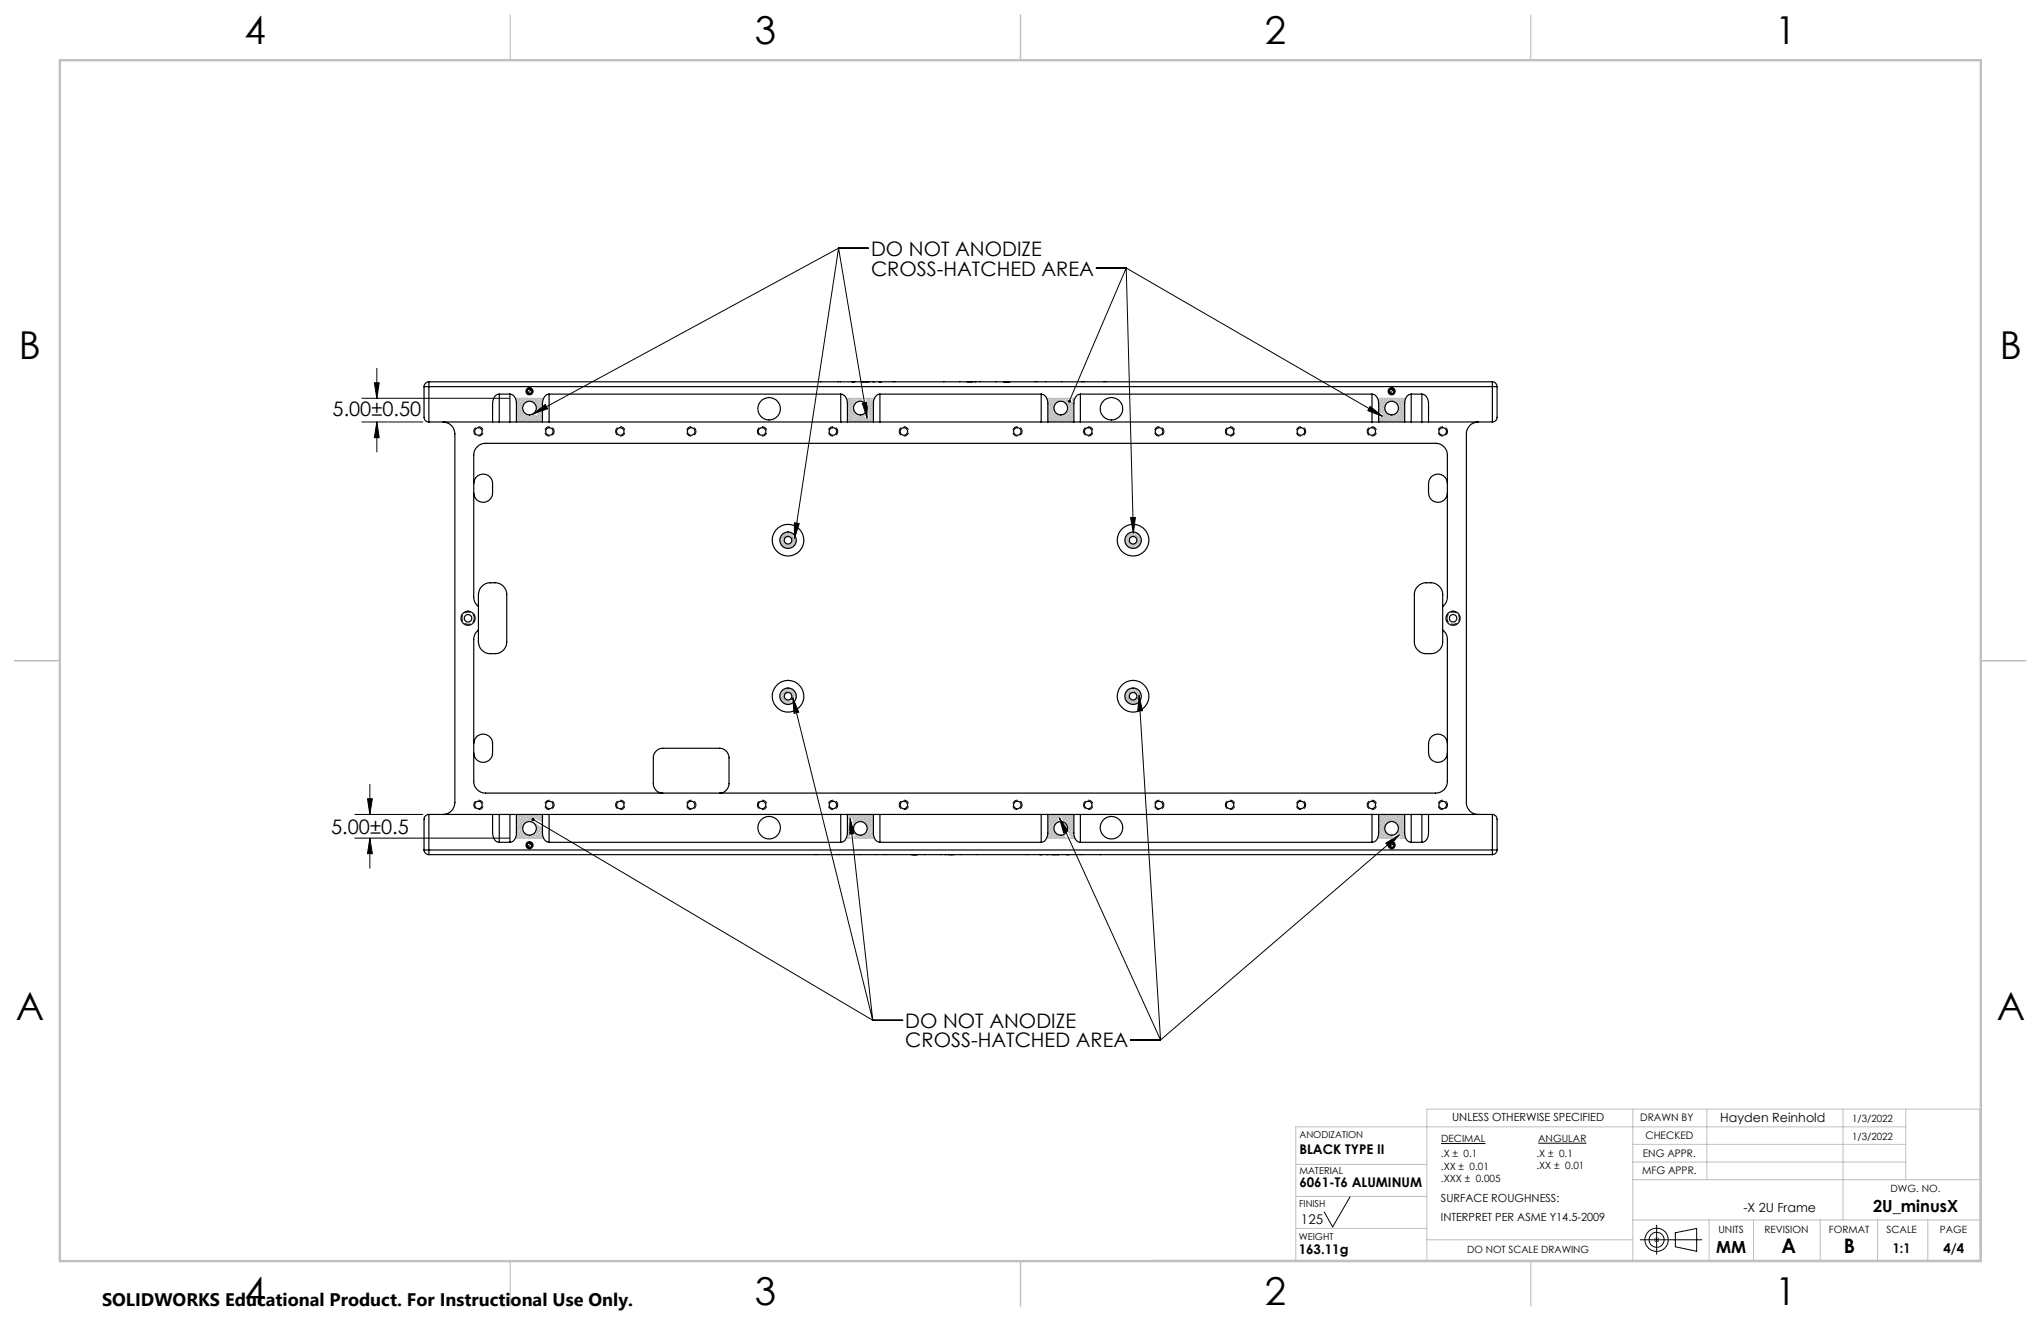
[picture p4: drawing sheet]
<svg xmlns="http://www.w3.org/2000/svg" width="432mm" height="279mm" viewBox="0 0 432 279" stroke-linecap="round" stroke-linejoin="round" font-family="sans-serif">
<g fill="none" stroke="#000" stroke-width=".21">
<path d="M177.4 52.5h6.3M177.4 52.5l-64.7 35.1M177.4 52.5l-9.3 61.4M177.4 52.5l6 35.9M231.9 56.7h6.4M238.3 56.7l-12.1 28.1M238.3 56.7l1.5 56M238.3 56.7l54.2 31.4M79.7 77.9v6.3M76.6 84.2h31.2M76.6 89.3h12.9M79.2 81h1l-.5 3.2z"/>
<path d="M79.7 89.3l.5 3.3h-1zM79.7 89.3v6.3M112 82.3l-.3 .1-.2 .4M112.5 82.8l-.2 .4-.3 .1M112.7 87.6l2.7-2.1 .5 1zM182.4 85.3l1-.2v3.3zM289.9 86l2.6 2.1-3.1-1.2zM294.4 82.3h-.3l-.2 .5M294.9 82.8l-.1 .3-.4 .2M168.1 110.6l1 .1-1 3.2zM239.2 109.5h1l-.4 3.2zM167.7 147.5l1.3 3.1-1 .3z"/>
<path d="M167.7 147.5l16.9 68.3M241 147l.7 3.3-1 .1zM241 147l4.5 73M75.1 172.3h14.4M75.1 177.3h32.7M77.8 168.9h1l-.6 3.4zM78.2 177.3l.6 3.3h-1zM78.2 165.9v6.4M78.2 177.3v6.3M112 178.3l-.3 .1-.2 .4M112.5 178.8l-.2 .4h-.3M112.8 173.3l71.8 42.5"/>
<path d="M179.8 173.1l.9 3.2-1 .1zM179.8 173.1l4.8 42.7M224.1 173l1.9 2.8-1 .4zM224.1 173l21.4 47M293.2 178.3l2.9-1.7-2.2 2.5zM294.4 178.3h-.3l-.2 .5M294.9 178.8l-.1 .3-.4 .1M296.1 176.6l-50.6 43.4M184.6 215.8h6.4M239.2 220h6.3M285.6 253.2l-3.7 6.3-1.8-3.2M304.9 241.9h9.4"/>
<path d="M325.4 241.8h10.2M350.5 259.2v6.1M347 262.2h13M350.1 261.9l.7 .7M350.8 261.9l-.7 .7M354.4 260.7l4.6-.9v4.9l-4.6-1z"/>
<circle cx="350.5" cy="262.2" r="2.45"/>
<circle cx="350.5" cy="262.2" r="1.59"/>
</g>
<g fill="none" stroke="#c0c0c0" stroke-width=".21">
<path d="M109 84.2h6M109.1 84.2l.3 .3M109.2 84.2l-.1 .1M109.2 84.8l.4 .4M109.3 88.9l.3 .4M109.3 88.4l.3 .4M109.3 88l.1 .1M109.3 87.1l.5 .6M109.3 86.6l.3 .4M109.3 86.2l.1 .1M109.3 85.3l.5 .6M109.5 87.8l.6 .5"/>
<path d="M109.5 86l.6 .5M109.6 84.2l.5 .5M109.6 84.2l-.4 .5M109.7 88.4l.6 .6M109.7 86.6l.6 .6M109.7 84.8l.6 .6M109.9 89.1l.2 .2M109.9 87.3l.6 .6M109.9 85.5l.6 .6M110.1 84.2l-.8 .9M110.2 88l.5 .5M110.2 86.2l.4 .4"/>
<path d="M110.2 84.4l.5 .5M110.4 88.7l.5 .5M110.4 86.9l.5 .5M110.4 85.1l.4 .4M110.5 84.2v.1M110.5 84.2l-1.2 1.3M110.6 86l-1.3 1.3M110.6 86.5l-1.3 1.3M110.6 87.6l.6 .5M110.6 85.8h.1M110.7 86.8l-1.4 1.4M110.8 87.1l-1.5 1.6"/>
<path d="M110.8 88.2l.6 .6M110.8 84.6l.5 .5M110.9 84.2l.3 .3M111 84.2l-1.7 1.8M111 87.3l-1.7 1.8M111.1 88.9l.3 .4M111.3 87.6l-1.7 1.7M111.3 87.8l.5 .5M111.4 84.2l.4 .5M111.4 84.2l-2.1 2.2M111.5 88.4l.6 .6M111.5 84.8l.1 .1"/>
<path d="M111.6 87.7l-1.6 1.6M111.7 89.1l.2 .2M111.9 84.2l-2.6 2.7M112 87.8l-1.5 1.5M112 88l.5 .5M112 84.4l.5 .5M112.2 88.7l.5 .5M112.2 87.7l.1 .2M112.3 84.2v.1M112.3 84.2l-.6 .7M112.5 87.7l-1.6 1.6M112.5 87.7l.5 .4"/>
<path d="M112.6 88.2l.6 .6M112.6 84.6l.6 .6M112.7 84.2l.3 .3M112.8 84.2l-.7 .7M112.8 87.8l-1.4 1.5M112.9 88.9l.3 .4M113.2 87.9l-1.4 1.4M113.2 87.9l.4 .4M113.3 88.4l.6 .6M113.3 84.8l.6 .6M113.4 85.8v.1M113.5 86.4l.1 .1"/>
<path d="M113.5 89.1l.2 .2M113.5 85.5l.6 .6M113.6 84.7l-.4-.5-.7 .7M113.7 84.2l-.9 .9M113.8 88l.5 .5M113.8 87.6l.3 .3M113.8 86.2l.1 .2M113.8 84.4l.5 .5M114 88.7l.5 .5M114 85.1l.5 .5M114.1 84.2v.1M114.1 84.2l-1 1.1"/>
<path d="M114.2 87.4l-1.9 1.9M114.2 87.6l.6 .5-1.2 1.2M114.2 85.8l.3 .2M114.4 87.2l.1 .2M114.4 88.2l.4 .3-.7 .8M114.4 84.6l.4 .4M114.5 84.2l.3 .3M114.6 84.2l-1.3 1.3M114.7 85.3l.1 .1-1.1 1.1M114.7 87.1l.1 .1-2.1 2.1M114.7 88.9l.1 .1-.3 .3M114.8 85.9h-.1"/>
<path d="M114.8 87.7l-1.6 1.6M114.8 84.9l-1.3 1.4M115 84.3l-1.6 1.6M115 84.2v.1M179 84.2h6M179.1 84.4l.1-.2 .2 .3M179.3 88.4l.3 .4M179.3 87.9l.1 .2M179.3 86.6l.3 .4M179.3 86.1l.1 .2M179.3 88.9l.4 .4M179.3 87.1l.6 .6"/>
<path d="M179.3 85.3l.6 .6M179.5 87.8l.6 .5M179.5 86l.6 .5M179.6 84.2l.5 .5M179.7 84.2l-.5 .5 .4 .5M179.8 88.4l.5 .6M179.8 86.6l.5 .6M179.8 84.8l.5 .6M180 85.5l.6 .5-1.3 1.3M180 89.1l.1 .2M180 87.3l.6 .6M180.1 84.2l-.9 .9"/>
<path d="M180.2 88l.6 .5M180.2 86.2l.4 .4M180.2 84.4l.6 .5M180.4 86.9l.6 .5M180.4 85.1l.4 .4M180.5 84.2l-1.2 1.3M180.6 86.5l-1.3 1.3M180.7 87.6l.5 .5M180.7 85.8h.1M180.7 86.9l-1.4 1.4M180.8 87.1l-1.5 1.6M180.9 88.2l.5 .6"/>
<path d="M180.9 84.6l.4 .5M181 87.4l-1.7 1.7M181.1 88.9l.4 .4M181.2 84.5l-.2-.3-1.7 1.8M181.3 87.6l-1.7 1.7M181.3 87.8l.6 .5M181.4 84.2l.5 .5M181.5 84.2l-2.2 2.3M181.5 88.4l.6 .6M181.5 84.8l.1 .1M181.6 87.7l-1.5 1.6M181.8 89.1l.1 .2"/>
<path d="M181.9 84.2l-2.6 2.7M182 87.8l-1.5 1.5M182 88l.6 .5M182 84.4l.3 .3M182.2 87.7l.2 .2M182.3 84.3l-.5 .6M182.3 84.7l-.1 .2M182.7 88.2l.3 .3M182.8 87.8l-1.4 1.5M182.9 87.9l-.3-.2-1.6 1.6-.6-.6M182.9 88.2l-1 1.1M182.9 88.9l.4 .4"/>
<path d="M183 88.5l.2 .3M183.1 88.5l-.8 .8M183.3 84.2v.1M183.3 84.3l.4 .4M183.4 88.4l.5 .6M183.4 84.8l.5 .6M183.6 88.4l-.8 .8-.6-.5M183.6 89.1l.1 .2M183.6 85.5l.6 .6M183.6 86.5h.1M183.7 84.2l-.4 .5M183.7 87l.2 .2"/>
<path d="M183.8 86.2l.6 .5M183.8 84.4l.6 .5M183.8 87.6l.4 .3M183.9 88.1l.5 .4M184 88.7l.6 .5M184 86.9l.6 .5M184 85.1l.6 .5M184.1 84.2l-.7 .8M184.3 87.6l.5 .5M184.3 85.8l.5 .5M184.5 88.2l.3 .3M184.5 86.4l.3 .3"/>
<path d="M184.5 84.6l.3 .3M184.7 88.9l.1 .1M184.7 87.1l.1 .1M184.7 85.3l.1 .1M184.8 85l-1.2 1.2M184.8 85.4l-1.1 1.2M184.8 85.9l-1.1 1.1M184.8 86.4l-1 .9M184.8 86.8l-1 .9M184.8 87.2l-.9 .9M184.8 87.7l-1.6 1.6M184.8 88.2l-1.1 1.1"/>
<path d="M184.8 88.6l-.7 .7M184.8 89l-.3 .3M184.8 84.5l-.2-.3-1.2 1.2M185 84.4l-1.5 1.4M221.4 84.2h6M221.5 84.4l.6 .5M221.7 88.2l.4 .3M221.7 87.7l.2 .2M221.7 86.4l.4 .3M221.7 85.9l.2 .2M221.8 86.9l.5 .5M221.8 85.1l.5 .5"/>
<path d="M221.8 84.2l-.2 .4M222 87.6l.5 .5M222 85.8l.5 .5M222.2 88.2l.5 .6M222.2 86.4l.5 .6M222.2 84.6l.5 .6M222.4 88.9l.4 .4M222.4 87.1l.6 .6M222.4 85.3l.6 .6M222.5 84.5l-.2-.3-.6 .7M222.6 87.8l.6 .5M222.6 86l.4 .3"/>
<path d="M222.7 84.2l.5 .5M222.8 84.2l-1.1 1.2M222.8 88.4l.6 .6M222.8 86.6l.3 .3M222.8 84.8l.5 .5M223 86.3l-1.3 1.3M223 86.7l-1.3 1.4M223.1 85.8l-1.4 1.4M223.1 89.1l.1 .2M223.1 87.3l.6 .6M223.1 85.5l.1 .1M223.2 87l-1.5 1.5"/>
<path d="M223.2 84.2l-1.5 1.6M223.3 88l.6 .5M223.3 84.4l.6 .5M223.3 87.3l-1.6 1.7M223.6 85.1h.1M223.6 87.5l-1.8 1.8M223.6 84.2l-1.9 2.1M224 88.2l.5 .6M224 84.6l.2 .3M224.2 87.7l-1.5 1.6M224.2 88.9l.4 .4M224.3 84.5l-.2-.3-2.4 2.5"/>
<path d="M224.3 88.1l-.4-.4-1.6 1.6-.5-.6M224.4 87.8l.6 .5M224.5 84.2l.5 .5M224.6 84.2l-.7 .8M224.6 88.4l.6 .6M224.6 84.8l.1 .1M224.7 87.7l-1.5 1.6M224.9 89.1l.1 .2M225 84.2l-.6 .6M225.1 88l.6 .5M225.1 84.4l.6 .5M225.1 87.6l.4 .3"/>
<path d="M225.3 88.7l.6 .5M225.3 85.1l.6 .5M225.4 84.2l-.6 .7M225.6 87.6l.5 .5M225.6 87.1l.3 .3M225.8 88.2l.5 .6M225.8 84.6h.1M225.8 86.5l.5 .5M225.8 86l.3 .3M225.8 84.7l.5 .5M225.9 84.3l-.8 .8M225.9 84.7l-.5 .5"/>
<path d="M226 88.9l.4 .4M226 87.1l.6 .6M226 85.3l.6 .6M226.2 84.8l-.6 .7M226.2 87.8l.6 .5M226.2 86l.6 .5M226.4 88.4l.6 .6M226.4 86.6l.6 .6M226.6 85l-.8 .8M226.6 85l.4 .4M226.7 89.1l.1 .2M226.7 87.3l.5 .5"/>
<path d="M226.7 85.5l.5 .5M226.9 88l.3 .3M226.9 86.2l.3 .3M227 84.5l.2 .2-1.4 1.4M227.1 88.7h.1M227.1 86.9h.1M227.1 85.1h.1M227.2 85.3l-1.4 1.3M227.2 85.7l-3.6 3.6M227.2 86.1l-3.1 3.2-.5-.6M227.2 86.6l-2.7 2.7M227.2 87.1l-2.2 2.2"/>
<path d="M227.2 87.5l-1.8 1.8M227.2 87.9l-1.4 1.4M227.2 88.4l-.9 .9M227.2 88.9l-.4 .4M227.2 84.2l-.3 .5M291.4 84.2h6M291.5 84.2v.1M291.6 84.4l.5 .5M291.7 89h.1M291.7 85.4h.1M291.7 86.3l.4 .4M291.8 86.9l.5 .5"/>
<path d="M291.8 85.1l.5 .5M291.9 88.3l.2 .2M291.9 84.2v.1M291.9 84.2l-.3 .4M291.9 88.3l-.2 .2M292 85.8l.6 .5M292.2 88.5l-.5 .5M292.2 86.4l.6 .6M292.2 84.6l.6 .6M292.3 84.2l.3 .3M292.4 84.2l-.8 .8M292.5 88.9l.3 .4"/>
<path d="M292.5 87.1l.5 .6M292.5 85.3l.5 .6M292.5 88.1h.1M292.7 87.8l.6 .5M292.7 86l.3 .3M292.8 84.2l.5 .5M292.8 84.2l-1.1 1.2M292.9 88.4l.6 .6M292.9 86.6l.2 .2M292.9 84.8l.5 .5M293 86.4l-.9 .8M293.1 85.8l-1.3 1.3"/>
<path d="M293.1 86.7l-.8 .7M293.1 89.1l.2 .2M293.1 87.3l.6 .6M293.1 85.5h.1M293.2 87.1l-.6 .5M293.3 84.2l-1.6 1.7 .2 .2M293.4 87.3l-1.1 1 .5 .5M293.4 88l.5 .5M293.6 85.1h.1M293.6 87.5l-1.7 1.8M293.7 84.2v.1M293.7 84.2l-2 2.1"/>
<path d="M294 88.2l.6 .6M294 84.6l.3 .3M294.1 84.2l.3 .3M294.2 84.2l-2.5 2.5M294.3 88.9l.3 .4M294.3 87.7l-1.5 1.6M294.4 88.1l-.5-.4-1.6 1.6-.5-.6M294.5 87.8l.5 .5M294.6 84.2l.4 .5M294.6 84.2l-.7 .7-.5-.5M294.7 88.4l.6 .6M294.7 84.8v.1"/>
<path d="M294.7 87.7l-1.5 1.6M294.9 89.1l.2 .2M295.1 84.2l-.6 .6M295.2 88l.5 .5M295.2 87.6l.3 .3M295.2 84.4l.5 .5M295.4 85.1l.5 .5M295.5 84.2l-.6 .7M295.6 87.6l.6 .5M295.6 87.1l.3 .3M295.8 88.2l.6 .6M295.8 86l.4 .3"/>
<path d="M295.8 84.6l.6 .6M295.9 86.5l.5 .5M295.9 84.2l.3 .3M296 84.2l-.8 .9M296.1 88.9l.3 .4M296.1 87.1l.5 .6M296.1 85.3l.5 .6M296.3 87.8l.5 .5M296.3 86l.5 .5M296.4 84.2l.4 .5M296.4 84.2l-1 1.1M296.5 88.4l.6 .6"/>
<path d="M296.5 86.6l.6 .6M296.5 84.8l.6 .6M296.7 89.1l.2 .2M296.7 87.3l.5 .5M296.7 85.5l.5 .5M296.9 84.2l-1.3 1.3M297 88l.2 .2M297 86.2l.2 .2M297 84.4l.3 .3M297.2 85.1h.1M297.2 85.3l-1.4 1.3M297.2 85.8l-3.5 3.5"/>
<path d="M297.2 86.2l-3.1 3.1-.5-.6M297.2 86.6l-2.6 2.7M297.2 87.1l-2.2 2.2M297.2 87.6l-1.7 1.7M297.2 88l-1.3 1.3-.5-.6M297.2 88.4l-.8 .9M297.2 88.9l-.4 .4M297.2 84.8l-1.3 1.3M297.3 84.2l-1.5 1.6M165 114.1l.5 .5M165.2 114.7l.5 .6M165.4 115.4l.3 .2"/>
<path d="M165.4 113.6l.5 .5M165.4 113.1l.3 .4M165.6 114.3l.5 .4M165.8 114.9l.6 .6M165.8 113.1l.5 .5M165.9 112.7l.3 .3M165.9 114.2l-.8 .8M166 114.6l-.7 .7M166.1 115.6l.3 .4M166.2 112.6l-1.1 1.1 .2 .2M166.2 114.8l-.7 .7M166.3 112.7l.6 .5"/>
<path d="M166.4 115l-.7 .7M166.5 115.1l.6 .6M166.5 113.3l.1 .2M166.6 112.5v.1M166.7 112.5l-1.7 1.7M166.7 115.8l.2 .2M166.8 115l-.8 .9M167 112.9l.5 .6M167 112.5l.3 .3M167.1 112.5l-2.1 2.2M167.2 115.4l.4 .4M167.2 114.9l.3 .4"/>
<path d="M167.2 113.6l.5 .6M167.4 112.7l-.7 .8M167.6 113.8l-.1 .2M167.6 114.9l.5 .5M167.6 113.1l.1 .1M167.7 113.3l-.4 .4M167.7 112.8l-.7 .7M168.1 114.5l.3 .3M168.3 114.9l-.9 1M168.4 113.9l-2 2.1M168.4 114.4l-.4-.5-.5 .5 .5 .4M168.5 114.3l-1.7 1.7"/>
<path d="M238.1 114.5l.6 .5M238.1 113.6l.1 .1M238.4 115.1l.5 .6M238.4 113.3l.5 .6M238.5 113l.2 .2M238.6 114l.3 .4-.7 .7M238.8 114.7l.6 .6M238.8 112.9l.6 .6M239 112.7l.1 .1M239 114.7l-.6 .7M239 115.4l.6 .6M239 113.6l.1 .1"/>
<path d="M239.3 114.9l-.7 .7M239.3 112.6l-1.3 1.3 .5 .5M239.7 115.6l.4 .4M239.8 113l-.2-.2-1.6 1.6M240 112.7l.5 .5M240 115.5l-.4-.5-.7 .8M240.1 112.7l-2 2.1M240.1 114.9l-.9 1M240.1 115.1l.6 .6M240.1 113.3l.6 .6M240.3 114.8l.2 .2M240.4 115.8v.1"/>
<path d="M240.6 112.7l-.8 .8-.3-.4M240.6 114.7l.6 .6M240.6 112.9l.6 .6M240.8 112.9l-.7 .7M240.8 115.4l.1 .1M240.8 113.6l.6 .6M241.1 113.1l-.7 .7M241.1 114.3l.3 .4M241.1 115.3l-.3 .3M241.2 113.4l-.7 .7 .4 .5M241.3 114.9v.1M241.4 113.7l-1 1"/>
<path d="M241.4 114.5l-1.4 1.5M241.5 114.1l-2 1.9M165 147.3l.1 .1M165.1 146.5l.4 .4M165.2 147l.5 .6M165.4 147.7l.5 .6M165.5 146l.4 .5M165.6 148.4l.6 .5M165.6 146.6l.4 .4M165.7 145.9l-.4 .3M165.8 147.2l.1 .2M165.9 147.4l-.7 .7"/>
<path d="M166 145.7l.4 .3M166.1 146.8l-1 1 .2 .3M166.1 147.7l-.7 .7M166.1 147.9l.5 .6M166.1 146.2l.3 .3M166.3 147.9l-.7 .7M166.3 148.6l.4 .4M166.4 145.5l-1.4 1.5M166.5 145.7l.6 .6M166.6 148.1l-.7 .7M166.7 148.2l.6 .5M166.7 146.4l.1 .1"/>
<path d="M166.8 145.5l.1 .1M166.9 145.5l-1.9 2M167 148.8l.1 .2M167 148l.1 .1M167.2 145.9l.5 .6M167.3 147.8l-1.1 1.1M167.3 145.6l-1 1M167.4 145.6l.1 .2M167.4 148.2l-.8 .8M167.4 148.6l-.4 .4M167.4 146.6l.6 .5M167.5 147.5v.1"/>
<path d="M167.6 145.7l-.7 .8M167.6 147.2l.3 .3M167.9 145.9l-.7 .7M167.9 146.2l.4 .4M168.1 146.2l-.7 .6M168.1 146.8l.4 .4M168.2 146.4l-.7 .7M168.3 147.5l.2 .1M168.4 146.7l-.9 .9M168.5 147.1l-.4 .3M168.5 147.6l-.2 .1M238 147.6l.2 .2"/>
<path d="M238 147.1h.1M238.1 146.8l.6 .6M238.2 146.4l.3 .3M238.4 147.5l.5 .6M238.6 148.2l.5 .5M238.6 146.4l.4 .4M238.6 145.9l.3 .4M238.8 147l.1 .1-.8 .9M239 147.5l-.7 .7M239 147.7l.6 .6M239.1 145.6l-1 1M239.1 147.8l-.6 .7"/>
<path d="M239.2 145.6l.2 .2M239.3 148.4l.5 .5M239.3 146.6h.1M239.4 148l-.7 .7M239.5 145.5l.5 .5M239.6 145.5l-1.6 1.7M239.7 146.2l.4 .4M239.9 148.6l.3 .3M240.1 145.6l-2.1 2M240.1 145.7l.6 .6M240.3 148.5l-.5-.4-.8 .8M240.4 148.2l.2 .1"/>
<path d="M240.4 147.7l.1 .2M240.4 146.4l.5 .5M240.4 145.7l-.8 .8-.6-.6M240.5 147.8l-1.1 1.2M240.6 148.2l-.9 .8M240.6 148.6l-.3 .3M240.6 147v.1M240.7 145.8l-.7 .7M240.8 145.9l.3 .3M240.9 146l-.6 .7M241.1 146.6l.3 .4M241.2 146.3l-.7 .7"/>
<path d="M241.3 146.5l-.5 .6M241.4 146.9l-.1 .1M109.1 177.2h.1M109.3 176.9l.3 .4M109.3 176.4l.3 .4M109.3 176l.1 .1M109.3 175.1l.5 .5M109.3 174.7l.3 .3M109.3 174.2l.1 .1M109.3 173.3l.5 .5M109.3 172.9l.3 .3M109.3 172.4l.1 .1"/>
<path d="M109.5 175.8l.6 .5M109.5 174l.6 .6M109.6 172.3l.5 .5M109.6 172.3l-.3 .3M109.7 176.5l.6 .5M109.7 174.7l.6 .5M109.7 172.9l.6 .5M109.9 177.1l.2 .2M109.9 175.3l.6 .6M109.9 173.5l.6 .6M110.1 172.3l-.8 .8M110.2 176l.5 .6"/>
<path d="M110.2 174.2l.5 .5M110.2 172.4l.5 .6M110.4 176.7l.5 .5M110.4 174.9l.2 .1M110.4 173.1l.5 .5M110.5 172.3h.1M110.5 172.3l-1.2 1.2M110.6 174.9l-1.3 1.3M110.6 175.4l-1.4 1.3M110.6 173.7l.4 .5M110.7 175.7l-1.6 1.6M110.8 176l-1.2 1.3"/>
<path d="M110.8 176.2l.6 .6M110.8 172.6l.6 .6M110.9 172.3l.3 .2M111 172.3l-1.7 1.7M111 176.2l-1 1.1M111.1 176.9l.3 .4M111.1 173.3l.5 .5M111.3 176.5l-.8 .8M111.4 172.3l.4 .5M111.4 172.3l-2.1 2.1M111.5 172.9l.6 .5M111.6 176.6l-.7 .7"/>
<path d="M111.7 176.6l.4 .4M111.7 177.1l.2 .2M111.7 173.5l.3 .2M111.9 172.3l-2.6 2.6M112 176.7l-.6 .6M112 172.4l.5 .6M112.2 176.7l.5 .5M112.2 173.1l.4 .4M112.3 172.3h.1M112.3 172.3l-3 3M112.4 173.7l.1 .1M112.5 176.6l-.7 .7"/>
<path d="M112.6 173.8h-.1M112.6 172.6l.4 .4M112.7 172.3l.3 .2M112.8 172.3l-3.5 3.5M112.8 176.4l.4 .4M112.9 174h-.1M113 172.9l-.8 .9M113.1 174.1v.1M113.2 172.3l.4 .5M113.2 172.3l-1.5 1.5M113.3 176l.3 .3M113.3 176.5l.6 .5"/>
<path d="M113.3 172.9l.5 .5M113.4 174.3l.2 .3M113.4 175.6h.1M113.4 174.3l-.1 .1M113.5 177.1l.2 .2M113.5 175.3l.6 .6M113.7 172.3l-.7 .6M113.7 174.5l-.3 .3 .5 .4M113.8 176l.5 .6M113.8 172.4l.5 .6M114 176.7l.5 .5M114 174.9l.5 .5"/>
<path d="M114 173.1l.5 .5M114 174.6l-.5 .6M114.1 172.3h.1M114.1 172.3l-.8 .8M114.2 175.5l.6 .6-1.2 1.2M114.3 174.8l-.9 .9M114.4 172.6l.4 .4-.6 .6M114.4 176.2l.4 .4M114.5 172.3l.3 .2-.9 .9M114.5 175l-2.2 2.3M114.6 172.3l-1 .9M114.7 176.9l.3 .4h-6"/>
<path d="M114.7 173.3l.1 .1-.4 .3M114.7 175.1l.1 .1M114.8 173.8l-.1 .1M114.8 175.2l-2.1 2.1M114.8 175.6l-1.6 1.7-.3-.4M114.8 176.5l-.7 .8M114.9 176.9l-.4 .4M179 177.3h6M179.1 177.1l.1 .1M179.2 176.4l.4 .4M179.3 176l.1 .1M179.3 174.6l.3 .3"/>
<path d="M179.3 174.2l.1 .1M179.3 172.8l.3 .3M179.3 172.4l.1 .1M179.3 176.9l.4 .4M179.3 175.1l.3 .3M179.3 173.3l.1 .1M179.4 173.5l-.1 .1M179.4 173.8l-.1 .2M179.5 174.3l-.2 .1M179.5 174.7l-.2 .2M179.5 175.8l.2 .1M179.6 175.1l-.3 .3"/>
<path d="M179.6 172.3l.5 .5M179.6 175.5l-.3 .3M179.7 172.3l-.4 .4M179.7 175.9l-.4 .3M179.7 176.3l-.5 .5M179.7 176.7l-.5 .6M179.8 172.9l.2 .2M179.8 177.1l-.2 .2M180.1 172.3l-.8 .8M180.2 172.4l.6 .6M180.4 174l.2 .1M180.4 173.1l.6 .5"/>
<path d="M180.5 172.3h.1M180.6 175h.1M180.6 172.3l-.9 .8M180.6 174.9v.1M180.7 173.7l.3 .4M180.7 175.8h.1M180.7 176.5l.1 .1M180.8 177l.2 .2M180.8 176l-.1 .2M180.9 176.2l.5 .6M180.9 172.6l.5 .6M181 172.3l.2 .2"/>
<path d="M181 172.3l-.8 .7M181 176.3l-.3 .3M181.1 176.9l.4 .4M181.1 173.3l.5 .5M181.3 176.5l-.5 .5M181.4 172.3l.5 .5M181.5 172.3l-1.1 1.1M181.5 172.9l.6 .5M181.6 176.6l-.6 .7M181.8 176.6l.3 .4M181.8 177.1l.1 .2M181.8 173.5l.2 .2"/>
<path d="M181.9 172.3l-1.5 1.4M182 172.4l.6 .6M182 176.7l-.6 .6M182.2 176.7l.6 .5M182.2 173.1l.6 .5M182.3 172.3h.1M182.4 172.3l-1.9 1.9M182.5 173.7l.1 .2M182.6 176.6h.1M182.6 176.6l-.7 .7M182.7 172.6l.5 .6M182.8 176.4l.4 .4"/>
<path d="M182.9 176.9l.4 .4M182.9 173.3l.6 .5M183 172.5l-.2-.2-2.3 2.3 .2 .1M183.1 174l.6 .6M183.2 172.3l.5 .5M183.3 172.3l-1.5 1.5M183.3 175.9l.4 .4M183.3 176.5l.6 .5M183.3 172.9l.6 .5M183.4 174.7l.5 .5M183.4 175.6h.1M183.6 177.1l.1 .2"/>
<path d="M183.6 175.3l.6 .6M183.6 173.5l.6 .6M183.7 172.3l-1.5 1.5M183.8 176l.6 .6M183.8 174.2l.6 .6M183.8 172.4l.6 .6M184 176.7l.6 .5M184 174.9l.6 .5M184 173.1l.6 .5M184.1 172.3h.1M184.2 172.3l-1.6 1.5M184.3 175.5l.5 .6"/>
<path d="M184.3 173.7l.5 .6M184.5 176.2l.3 .4-.7 .7M184.5 174.4l.3 .3M184.5 172.6l.3 .3M184.5 172.3l.3 .2M184.6 172.3l-1.8 1.7M184.7 176.9l.3 .2M184.7 175.1l.1 .1M184.7 173.3l.1 .1M184.8 172.5l-1.7 1.7M184.8 173l-1.5 1.5M184.8 173.5l-1.4 1.3"/>
<path d="M184.8 173.9l-1.3 1.3M184.8 174.3l-1.4 1.5M184.8 174.8l-2.5 2.5M184.8 175.3l-2 2M184.8 175.7l-1.6 1.6M184.8 176.1l-1.1 1.2M184.9 177l-.3 .3M221.4 177.3h6M221.6 177h.1M221.7 176.1l.4 .5M221.7 175.7l.2 .2M221.7 174.3l.4 .5"/>
<path d="M221.7 173.9l.2 .2M221.7 172.5l.4 .5M221.8 176.7l.5 .5M221.8 174.9l.5 .5M221.8 173.1l.5 .5M221.8 172.3h.1M221.9 172.3l-.2 .2M222 175.5l.5 .6M222 173.7l.5 .6M222.2 176.2l.5 .6M222.2 174.4l.5 .6M222.2 172.6l.5 .6"/>
<path d="M222.3 172.3l.2 .2M222.4 172.3l-.7 .6M222.4 176.9l.4 .4M222.4 175.1l.6 .5M222.4 173.3l.6 .5M222.6 175.8l.6 .5M222.6 174l.6 .5M222.7 172.3l.5 .5M222.8 172.3l-1.1 1.1M222.8 176.5l.6 .5M222.8 174.7l.2 .1M222.8 172.9l.6 .5"/>
<path d="M223 175.2l-1.3 1.3M223 175.6l-1.5 1.5M223.1 174.7l-1.4 1.4M223.1 177.1l.1 .2M223.1 173.5l.5 .5M223.2 175.9l-1.4 1.4M223.2 172.3l-1.5 1.5M223.3 174.2h.1M223.3 172.4l.6 .6M223.3 176.2l-1 1.1M223.6 176.7l.5 .5M223.6 173.1l.1 .1"/>
<path d="M223.6 176.4l-.9 .9M223.6 172.3h.1M223.7 172.3l-2 2M223.8 173.7l.1 .1M223.8 173.5l-2.1 2.1M223.9 176.6h.1M223.9 176.6l-.7 .7M223.9 173.8v.1M224 172.6l.3 .3M224.2 176.6l-.6 .7M224.2 176.9l.4 .4M224.3 172.5l-.2-.2-2.4 2.4"/>
<path d="M224.4 176.7l.1 .1M224.5 172.3l.5 .5M224.6 172.3l-2.9 2.9M224.6 172.9l.6 .5M224.7 176.6l-.6 .7M224.8 176.6l.4 .4M224.9 177.1l.1 .2M225 173.6l.5 .5M225 172.3l-.5 .5M225.1 172.4l.6 .6M225.2 176.6l-.7 .7M225.3 173.1l.6 .5"/>
<path d="M225.4 176.9l-.4 .4M225.4 172.3h.1M225.5 172.3l-.8 .7M225.5 177.2l-.1 .1M225.6 173.7l.5 .6M225.8 174.4l.5 .6M225.8 172.6l.5 .6M225.8 175.4h.1M225.8 172.3l.3 .2M225.9 172.3l-1 1.1M226 175.1l.6 .5M226 173.3l.6 .5"/>
<path d="M226.2 175.8l.6 .5M226.2 174l.6 .6M226.3 172.3l.5 .5M226.4 172.3l-1.4 1.3M226.4 176.5l.6 .5M226.4 174.7l.6 .5M226.4 172.9l.6 .5M226.7 177.1l.1 .2M226.7 175.3l.5 .5M226.7 173.5l.5 .5M226.8 172.3l-1.7 1.7M226.9 176l.3 .2"/>
<path d="M226.9 174.2l.3 .2M226.9 172.4l.3 .3M227.1 176.7l.1 .1-.4 .5M227.1 174.9h.1M227.1 173.1h.1M227.2 172.4l-1.8 1.7M227.2 172.8l-1.6 1.6M227.2 173.2l-1.4 1.5M227.2 173.7l-1.4 1.3M227.2 174.2l-1.4 1.3M227.2 174.6l-1.2 1.2M227.2 175l-1.1 1.1"/>
<path d="M227.2 175.5l-1 .9M227.2 176l-.8 .7M227.2 176.4l-.7 .7M227.3 177.1l-.1 .2M291.4 177.3h6M291.6 176.9l.1 .1M291.7 173.4h.1M291.7 175.6l.2 .3M291.7 173.8l.2 .3M291.8 176.7l.5 .5M291.8 174.9l.5 .5M291.8 173.1l.5 .5"/>
<path d="M291.9 172.3h.1M291.9 172.3l-.2 .2 .4 .5M292 175.5l.6 .6M292 173.7l.6 .6M292.2 176.2l.6 .6M292.2 174.4l.6 .6M292.2 172.6l.6 .6M292.3 172.3l.3 .2M292.4 172.3l-.7 .7M292.5 176.9l.3 .4M292.5 175.1l.5 .5M292.5 173.3l.5 .5"/>
<path d="M292.7 175.8l.6 .5M292.7 174l.5 .4M292.8 172.3l.5 .5M292.8 172.3l-1.1 1.1M292.9 174.7h.2l-1.4 1.4 .4 .5M292.9 176.5l.6 .5M292.9 172.9l.6 .5M293 175.3l-1.4 1.3M293.1 175.6l-1.6 1.7M293.1 177.1l.2 .2M293.1 173.5l.5 .5M293.2 176l-1.3 1.3"/>
<path d="M293.3 172.3l-1.6 1.6M293.4 174.2h.1M293.4 176.2l-1.1 1.1M293.4 172.4l.5 .6M293.6 176.7l.5 .5M293.6 173.1l.5 .5M293.6 176.4l-.8 .9M293.7 172.3h.1M293.7 172.3l-2 2 .4 .5M293.9 176.6l-.7 .7M294 172.6l.6 .6M294.1 172.3l.3 .2"/>
<path d="M294.2 172.3l-2.5 2.5M294.3 176.9l.2 .3M294.3 173.3l.4 .5M294.3 176.6l-.6 .7M294.5 176.7l.1 .1M294.6 172.3l.4 .5M294.6 172.3l-2.9 2.9M294.7 172.9l.6 .5M294.7 176.6l-.6 .7M294.9 176.6l.1 .2M294.9 173.5l.6 .6M295.1 172.3l-3.4 3.4"/>
<path d="M295.2 172.4l.5 .6M295.4 173.1l.5 .5M295.4 176.2l.1 .2M295.5 172.3h.1M295.5 172.3l-1.6 1.5-.1-.1M295.6 173.7l.6 .6M295.8 175.7l.4 .4M295.8 176.2l.6 .6M295.8 174.4l.6 .6M295.8 172.6l.6 .6M295.9 175.4h.1M295.9 172.3l.3 .2"/>
<path d="M296 172.3l-1.5 1.4M296.1 175.1l.5 .5M296.1 173.3l.5 .5M296.2 177.1l.2 .2M296.3 175.8l.5 .5M296.3 174l.5 .6M296.4 172.3l.4 .5M296.4 172.3l-1.5 1.5M296.5 176.5l.6 .5M296.5 174.7l.6 .5M296.5 172.9l.6 .5M296.7 177.1l.2 .2"/>
<path d="M296.7 175.3l.5 .5M296.7 173.5l.5 .5M296.9 172.3l-1.7 1.7M297 176l.2 .2M297 174.2l.2 .2M297 172.4l.2 .2M297.2 172.4l-1.8 1.8M297.2 172.9l-1.6 1.5M297.2 173.3l-1.4 1.4M297.2 173.7l-1.3 1.3M297.2 174.2l-1.4 1.3M297.2 174.7l-2 1.9"/>
<path d="M297.2 175.1l-1.3 1.3M297.2 175.5l-1.1 1.1M297.2 176l-.9 .9M297.2 176.4l-.8 .9M297.2 176.7h.1M297.3 176.8l-.5 .5M297.4 177.2l-.1 .1M345.4 234.6v32M361.1 234.6v14.9M389.9 234.6v23.4M403.2 238.3h-129.1v28.3M403.2 234.6v14.9"/>
<path d="M274.1 246.3h27.8M274.1 253h27.8M274.1 259.8h27.8M345.4 249.5h73.5M345.4 258h73.5M345.4 242h57.8M345.4 245.8h57.8M361.6 258v8.6M371 258v8.6M385.1 258v8.6M397.2 258v8.6M407.8 258v8.6"/>
<path d="M243.9 266.6h175M301.9 262.2h43.5M350 262.2h1M350.1 261.9l.7 .7M350.5 261.7v1M350.8 261.9l-.7 .7M418.9 265.1v-30.5h-117v32"/>
</g>
<g fill="none" stroke="#000" stroke-width=".21" stroke-dasharray="1.3 .6" stroke-dashoffset=".4" stroke-linecap="butt">
<path d="M100.2 91.2a1 1 0 0 0 1.5 .9 1 1 0 0 0 .1-1.7 1 1 0 0 0-1.6 .7v.1M117.2 91.2a1 1 0 0 1-1.4 .9 1 1 0 0 1-.1-1.7 1 1 0 0 1 1.5 .7v.1M130.2 91.2a1 1 0 0 0 1.5 .9 1 1 0 0 0 .1-1.7 1 1 0 0 0-1.6 .7v.1M147.2 91.2a1 1 0 0 1-1.4 .9 1 1 0 0 1-.1-1.7 1 1 0 0 1 1.5 .7v.1M160.2 91.2a1 1 0 0 0 1.5 .9 1 1 0 0 0 .1-1.7 1 1 0 0 0-1.6 .7v.1M177.2 91.2a1 1 0 0 1-1.4 .9 1 1 0 0 1-.1-1.7 1 1 0 0 1 1.5 .7v.1M190.2 91.2a1 1 0 0 0 1.5 .9 1 1 0 0 0 .1-1.7 1 1 0 0 0-1.6 .7v.1M216.2 91.2a1 1 0 0 0-1.4-.8 1 1 0 0 0-.1 1.7 1 1 0 0 0 1.5-.7v-.2M229.2 91.2a1 1 0 0 1 1.5-.8 1 1 0 0 1 .1 1.7 1 1 0 0 1-1.6-.7v-.2M246.2 91.2a1 1 0 0 0-1.4-.8 1 1 0 0 0-.1 1.7 1 1 0 0 0 1.5-.7v-.2M259.2 91.2a1 1 0 0 1 1.5-.8 1 1 0 0 1 .1 1.7 1 1 0 0 1-1.6-.7v-.2M276.2 91.2a1 1 0 0 0-1.4-.8 1 1 0 0 0-.1 1.7 1 1 0 0 0 1.5-.7v-.2"/>
<path d="M289.2 91.2a1 1 0 0 1 1.5-.8 1 1 0 0 1 .1 1.7 1 1 0 0 1-1.6-.7v-.2M306.2 91.2a1 1 0 0 0-1.4-.8 1 1 0 0 0-.1 1.7 1 1 0 0 0 1.5-.7v-.2M167.7 114.2a1 1 0 0 1-1.4 .9 1 1 0 0 1-.1-1.7 1 1 0 0 1 1.5 .7v.1M238.7 114.2a1 1 0 0 1 1.5-.8 1 1 0 0 1 .1 1.7 1 1 0 0 1-1.6-.7v-.2M100.3 130.7a1.3 1.3 0 0 1-1.9 1.2 1.3 1.3 0 0 1-.1-2.2 1.3 1.3 0 0 1 2 .9v.1M306.1 130.7a1.3 1.3 0 0 1 1.9-1.1 1.3 1.3 0 0 1 .2 2.2 1.3 1.3 0 0 1-2.1-.9v-.2M167.7 147.2a1 1 0 0 1-1.4 .9 1 1 0 0 1-.1-1.7 1 1 0 0 1 1.5 .7v.1M238.7 147.2a1 1 0 0 1 1.5-.8 1 1 0 0 1 .1 1.7 1 1 0 0 1-1.6-.7v-.2M100.2 170.2a1 1 0 0 0 1.5 .9 1 1 0 0 0 .1-1.7 1 1 0 0 0-1.6 .7v.1M117.2 170.2a1 1 0 0 1-1.4 .9 1 1 0 0 1-.1-1.7 1 1 0 0 1 1.5 .7v.1M130.2 170.2a1 1 0 0 0 1.5 .9 1 1 0 0 0 .1-1.7 1 1 0 0 0-1.6 .7v.1M147.2 170.2a1 1 0 0 1-1.4 .9 1 1 0 0 1-.1-1.7 1 1 0 0 1 1.5 .7v.1"/>
<path d="M160.2 170.2a1 1 0 0 0 1.5 .9 1 1 0 0 0 .1-1.7 1 1 0 0 0-1.6 .7v.1M177.2 170.2a1 1 0 0 1-1.4 .9 1 1 0 0 1-.1-1.7 1 1 0 0 1 1.5 .7v.1M190.2 170.2a1 1 0 0 0 1.5 .9 1 1 0 0 0 .1-1.7 1 1 0 0 0-1.6 .7v.1M216.2 170.2a1 1 0 0 0-1.4-.8 1 1 0 0 0-.1 1.7 1 1 0 0 0 1.5-.7v-.2M229.2 170.2a1 1 0 0 1 1.5-.8 1 1 0 0 1 .1 1.7 1 1 0 0 1-1.6-.7v-.2M246.2 170.2a1 1 0 0 0-1.4-.8 1 1 0 0 0-.1 1.7 1 1 0 0 0 1.5-.7v-.2M259.2 170.2a1 1 0 0 1 1.5-.8 1 1 0 0 1 .1 1.7 1 1 0 0 1-1.6-.7v-.2M276.2 170.2a1 1 0 0 0-1.4-.8 1 1 0 0 0-.1 1.7 1 1 0 0 0 1.5-.7v-.2M289.2 170.2a1 1 0 0 1 1.5-.8 1 1 0 0 1 .1 1.7 1 1 0 0 1-1.6-.7v-.2M306.2 170.2a1 1 0 0 0-1.4-.8 1 1 0 0 0-.1 1.7 1 1 0 0 0 1.5-.7v-.2"/>
</g>
<path d="M418.9 234.6v32" fill="none" stroke="#c0c0c0" stroke-width=".21" stroke-dasharray="15.2 1.3 1.3 1.3" stroke-dashoffset="1.2"/>
<path d="M108 3.2v9.5M215.9 3.2v9.5M323.8 3.2v9.5M3.1 139.7h9.6M419.1 139.7h9.5M108 266.7v9.6M215.9 266.7v9.6M323.8 266.7v9.6" fill="none" stroke="#c0c0c0" stroke-width=".25"/>
<path d="M12.7 12.7h406.4v254h-406.4z" fill="none" stroke="#c0c0c0" stroke-width=".5"/>
<g fill="#000">
<path d="M77.8 168.9h1l-.6 3.4zM78.2 177.3l.6 3.3h-1zM79.2 81h1l-.5 3.2zM79.7 89.3l.5 3.3h-1z"/>
<path d="M112.5 173.1a.33 .33 0 0 0 .2 .6 .33 .33 0 0 0 .4-.4 .33 .33 0 0 0-.6-.2l.3 .2zM167.7 147.5l1.3 3.1-1 .3zM179.8 173.1l.9 3.2-1 .1zM224.1 173l1.9 2.8-1 .4zM241 147l.7 3.3-1 .1zM293.2 178.3l2.9-1.7-2.2 2.5zM112.7 87.6l2.7-2.1 .5 1zM168.1 110.6l1 .1-1 3.2zM182.4 85.3l1-.2v3.3zM226 84.6a.33 .33 0 0 0 .1 .6l.1-.4-.1 .4a.34 .34 0 0 0 .5-.4 .34 .34 0 0 0-.6-.2zM239.2 109.5h1l-.4 3.2zM289.9 86l2.6 2.1-3.1-1.2zM293.9 178.8l.1 .2 .4 .2v-.4zM294.4 178.3v.5h.5v-.3zM111.5 178.8l.2 .3 .3 .1v-.4zM112 178.3v.5h.5l-.2-.5zM293.9 82.8l.1 .2 .4 .3v-.5zM294.4 82.3v.5h.5v-.3zM111.5 82.8l.2 .3 .3 .2v-.5zM112 82.3v.5h.5l-.2-.5z"/>
</g>
<g fill="none" stroke="#000" stroke-width=".25">
<path d="M89.7 81.8h1M89.7 81.8v6.5a1.02 1.02 0 0 0 1 1M90.7 80.8v1M90.7 80.8a1.09 1.09 0 0 0-1 1M90.7 89.3h13.5M90.7 81.8v7.5M90.7 81.8h225M90.7 80.8h89.5M93.7 89.3a2.53 2.53 0 0 1 2.5 2.5v78a2.53 2.53 0 0 1-2.5 2.5M104.2 89.3h1.4M105.6 83.4a1.7 1.7 0 0 0-1.4 1.9v4M105.6 89.3h2.3"/>
<path d="M105.6 83.4h2.3M105.6 83.4v5.9M107.9 83.4a1.71 1.71 0 0 1 1.4 1.9v4M107.9 89.3h1.4M107.9 83.4v5.9M109.3 89.3h5.5M114.8 89.3h1.4M116.2 83.4a1.77 1.77 0 0 0-1.4 1.9v4M116.2 89.3h61.7M116.2 83.4h61.7M116.2 83.4v5.9M177.9 83.4a1.76 1.76 0 0 1 1.4 1.9v4"/>
<path d="M177.9 89.3h1.4M177.9 83.4v5.9M179.3 89.3h5.5M180.2 80.8h.3M180.3 80.8h.2M180.5 80.8h2.1M180.5 80.8h.4M182.6 80.8h.7M183.3 80.8h29.6M183.3 80.8h.6M184.7 80.8h.3M184.8 89.3h1.4"/>
<path d="M186.2 83.4a1.72 1.72 0 0 0-1.4 1.9v4M186.2 83.4v5.9M186.2 89.3h34.1M186.2 83.4h34.1M204.6 80.8h1.1M206.3 80.8h.1M212.4 80.8h.5zM212.9 80.8h102.8M212.9 80.8h.8M212.9 80.8h.5M220.3 83.4a1.76 1.76 0 0 1 1.4 1.9v4M220.3 89.3h1.4"/>
<path d="M220.3 83.4v5.9M221.7 89.3h5.5M227.2 89.3h1.4M228.6 83.4a1.72 1.72 0 0 0-1.4 1.9v4M228.6 89.3h61.7M228.6 83.4h61.7M228.6 83.4v5.9M290.3 83.4a1.76 1.76 0 0 1 1.4 1.9v4M290.3 89.3h1.4M290.3 83.4v5.9M291.7 89.3h5.5M297.2 89.3h1.4"/>
<path d="M298.6 83.4a1.72 1.72 0 0 0-1.4 1.9v4M298.6 89.3h2.2M298.6 83.4h2.2M298.6 83.4v5.9M300.8 83.4a1.76 1.76 0 0 1 1.4 1.9v4M300.8 89.3h1.4M300.8 83.4v5.9M302.2 89.3h13.5M312.7 89.3a2.47 2.47 0 0 0-2.5 2.5v78a2.47 2.47 0 0 0 2.5 2.5M315.7 81.8h1M315.7 80.8v1M315.7 80.8a1.02 1.02 0 0 1 1 1"/>
<path d="M315.7 81.8v7.5M316.7 81.8v6.5a.96 .96 0 0 1-1 1M100.2 102.3a1.99 1.99 0 0 1 2-2 1.99 1.99 0 0 1 2 2v1.9a1.99 1.99 0 0 1-2 2.1 1.99 1.99 0 0 1-2-2.1M306.2 102.3a1.99 1.99 0 0 0-2-2 1.99 1.99 0 0 0-2 2v1.9a1.99 1.99 0 0 0 2 2.1 1.99 1.99 0 0 0 2-2.1M101.2 133.2a2.41 2.41 0 0 0-1 2.1v30a2.47 2.47 0 0 0 2.5 2.4h201a2.41 2.41 0 0 0 2.5-2.4v-30a2.41 2.41 0 0 0-1-2.1M101.2 128.3a2.41 2.41 0 0 1-1-2v-30a2.53 2.53 0 0 1 2.5-2.5h201a2.47 2.47 0 0 1 2.5 2.5v30a2.41 2.41 0 0 1-1 2M102 124a3.7 3.7 0 0 1 4.5 0 2.47 2.47 0 0 1 .7 1.8v9.9a2.47 2.47 0 0 1-2.5 2.6 2.75 2.75 0 0 1-3.5-2.6v-9.9a2.72 2.72 0 0 1 .8-1.8zM300 124a3.6 3.6 0 0 1 4.8 .4l.4 .9v.5v9.9a2.72 2.72 0 0 1-3.5 2.6 2.53 2.53 0 0 1-2.5-2.6v-9.9a2.32 2.32 0 0 1 .8-1.8zM100.2 157.3a1.99 1.99 0 0 1 2-2 1.99 1.99 0 0 1 2 2v1.9a1.99 1.99 0 0 1-2 2.1 1.99 1.99 0 0 1-2-2.1M306.2 157.3a1.99 1.99 0 0 0-2-2 1.99 1.99 0 0 0-2 2v1.9a1.99 1.99 0 0 0 2 2.1 1.99 1.99 0 0 0 2-2.1M89.7 179.8h1M89.7 179.8a1.02 1.02 0 0 0 1 1"/>
<path d="M90.7 172.3a1.02 1.02 0 0 0-1 .9v6.6M90.7 179.8v1M90.7 172.3h13.5M90.7 172.3v7.5M90.7 179.8h225M104.2 172.3v3.9a1.86 1.86 0 0 0 1.4 2M104.2 172.3h1.4M105.6 172.3h2.3M105.6 178.2h2.3M105.6 172.3v5.9M107.9 172.3h1.4M107.9 172.3v5.9"/>
<path d="M109.3 172.3v3.9a1.79 1.79 0 0 1-1.4 2M109.3 172.3h5.5M114.8 172.3v3.9a1.76 1.76 0 0 0 1.4 2M114.8 172.3h1.4M116.2 172.3h61.7M116.2 178.2h61.7M116.2 172.3v5.9M140.2 167.7a1.99 1.99 0 0 1-2-1.9v-5.5a2.05 2.05 0 0 1 2-2h12a2.05 2.05 0 0 1 2 2v5.5a1.99 1.99 0 0 1-2 1.9M177.9 172.3h1.4M177.9 172.3v5.9M179.3 172.3v3.9a1.86 1.86 0 0 1-1.4 2M179.3 172.3h5.5"/>
<path d="M184.8 172.3v3.9a1.71 1.71 0 0 0 1.4 2M184.8 172.3h1.4M186.2 172.3v5.9M186.2 172.3h34.1M186.2 178.2h34.1M220.3 172.3h1.4M220.3 172.3v5.9M221.7 172.3v3.9a1.86 1.86 0 0 1-1.4 2M221.7 172.3h5.5M227.2 172.3v3.9a1.71 1.71 0 0 0 1.4 2M227.2 172.3h1.4M228.6 172.3h61.7"/>
<path d="M228.6 178.2h61.7M228.6 172.3v5.9M290.3 172.3h1.4M290.3 172.3v5.9M291.7 172.3v3.9a1.78 1.78 0 0 1-1.4 2M291.7 172.3h5.5M297.2 172.3v3.9a1.71 1.71 0 0 0 1.4 2M297.2 172.3h1.4M298.6 172.3h2.2M298.6 178.2h2.2M298.6 172.3v5.9M300.8 172.3h1.4"/>
<path d="M300.8 172.3v5.9M302.2 172.3v3.9a1.78 1.78 0 0 1-1.4 2M302.2 172.3h13.5M315.7 179.8h1M315.7 172.3a.96 .96 0 0 1 1 .9v6.6M315.7 179.8v1M315.7 172.3v7.5M316.7 179.8a.96 .96 0 0 1-1 1M90.7 180.8h102.9M192.8 180.8h.8M193 180.8h.6M193.6 180.8h7.7"/>
<path d="M193.6 180.8h.4zM200 180.8h.2M200.7 180.8h.6M201.3 180.8h18.9M201.3 180.8h.5M220.2 180.8h.2M220.4 180.8h3.5M221.5 180.8h.3M222.6 180.8h1.3M223.9 180.8h2.1M225.6 180.8h.4M226 180.8h89.7"/>
<path d="M226 180.8h.2"/>
<circle cx="101.2" cy="91.3" r=".81"/>
<circle cx="112" cy="82.8" r=".74"/>
<circle cx="112" cy="82.8" r=".5"/>
<circle cx="112" cy="86.3" r="1.45"/>
<circle cx="116.2" cy="91.3" r=".81"/>
<circle cx="131.2" cy="91.3" r=".81"/>
<circle cx="146.2" cy="91.3" r=".81"/>
<circle cx="161.2" cy="91.3" r=".81"/>
<circle cx="162.7" cy="86.5" r="2.38"/>
<circle cx="176.2" cy="91.3" r=".81"/>
<circle cx="182" cy="86.3" r="1.45"/>
<circle cx="191.2" cy="91.2" r=".8"/>
<circle cx="215.2" cy="91.3" r=".81"/>
<circle cx="224.4" cy="86.3" r="1.45"/>
<circle cx="230.2" cy="91.3" r=".81"/>
<circle cx="235.1" cy="86.5" r="2.38"/>
<circle cx="245.2" cy="91.3" r=".81"/>
<circle cx="260.2" cy="91.3" r=".81"/>
<circle cx="275.2" cy="91.3" r=".81"/>
<circle cx="290.2" cy="91.3" r=".81"/>
<circle cx="294.4" cy="86.3" r="1.45"/>
<circle cx="294.4" cy="82.8" r=".75"/>
<circle cx="294.4" cy="82.8" r=".5"/>
<circle cx="305.2" cy="91.3" r=".81"/>
<circle cx="166.7" cy="114.3" r=".81"/>
<circle cx="166.7" cy="114.3" r="3.3"/>
<circle cx="166.7" cy="114.2" r="1.75"/>
<circle cx="239.7" cy="114.3" r=".81"/>
<circle cx="239.7" cy="114.3" r="3.3"/>
<circle cx="239.7" cy="114.2" r="1.75"/>
<circle cx="99" cy="130.8" r="1.51"/>
<circle cx="99" cy="130.8" r=".8"/>
<circle cx="307.4" cy="130.8" r="1.51"/>
<circle cx="307.4" cy="130.8" r=".8"/>
<circle cx="166.7" cy="147.3" r=".79"/>
<circle cx="166.7" cy="147.3" r="1.74"/>
<circle cx="166.7" cy="147.2" r="3.4"/>
<circle cx="239.7" cy="147.3" r=".79"/>
<circle cx="239.7" cy="147.3" r="1.74"/>
<circle cx="239.7" cy="147.2" r="3.4"/>
<circle cx="101.2" cy="170.3" r=".79"/>
<circle cx="112" cy="178.8" r=".74"/>
<circle cx="112" cy="175.2" r="1.45"/>
<circle cx="112" cy="178.8" r=".51"/>
<circle cx="116.2" cy="170.3" r=".79"/>
<circle cx="131.2" cy="170.3" r=".79"/>
<circle cx="146.2" cy="170.3" r=".79"/>
<circle cx="161.2" cy="170.3" r=".79"/>
<circle cx="162.7" cy="175.1" r="2.38"/>
<circle cx="176.2" cy="170.3" r=".79"/>
<circle cx="182" cy="175.2" r="1.45"/>
<circle cx="191.2" cy="170.3" r=".78"/>
<circle cx="215.2" cy="170.3" r=".79"/>
<circle cx="224.4" cy="175.2" r="1.45"/>
<circle cx="230.2" cy="170.3" r=".79"/>
<circle cx="235.1" cy="175.1" r="2.38"/>
<circle cx="245.2" cy="170.3" r=".79"/>
<circle cx="260.2" cy="170.3" r=".79"/>
<circle cx="275.2" cy="170.3" r=".79"/>
<circle cx="290.2" cy="170.3" r=".79"/>
<circle cx="294.4" cy="175.2" r="1.45"/>
<circle cx="294.4" cy="178.8" r=".75"/>
<circle cx="294.4" cy="178.8" r=".5"/>
<circle cx="305.2" cy="170.3" r=".79"/>
</g>
<g font-size="8.1">
<text x="51.7" y="9.3">4</text>
<text x="159.7" y="9.3">3</text>
<text x="267.6" y="9.3">2</text>
<text x="375.6" y="9.3">1</text>
<text x="4" y="76">B</text>
<text x="423.1" y="76">B</text>
<text x="3.3" y="215.7">A</text>
<text x="422.4" y="215.7">A</text>
<text x="51.7" y="276">4</text>
<text x="159.7" y="276">3</text>
<text x="267.6" y="276">2</text>
<text x="375.6" y="276">1</text>
</g>
<g font-size="4.2">
<text x="184.3" y="54.1">DO NOT ANODIZE</text>
<text x="184.3" y="58.3">CROSS-HATCHED AREA</text>
<text x="70.4" y="88.1">5.00±0.50</text>
<text x="70.1" y="176.3">5.00±0.5</text>
<text x="191.5" y="217.4">DO NOT ANODIZE</text>
<text x="191.5" y="221.5">CROSS-HATCHED AREA</text>
<text x="376.9" y="265">A</text>
<text x="390.1" y="265">B</text>
</g>
<text font-size="3.8" x="21.6" y="276.3">SOLIDWORKS Educational Product. For Instructional Use Only.</text>
<g font-size="3.5">
<text x="396.3" y="256.3">2U_minusX</text>
<text x="363.1" y="265">MM</text>
</g>
<g font-size="2.8">
<text x="274.9" y="244.1">BLACK TYPE II</text>
<text x="274.9" y="251.2">6061-T6 ALUMINUM</text>
<text x="275.2" y="258.9">125</text>
<text x="274.8" y="265.2">163.11g</text>
<text x="400.5" y="265">1:1</text>
<text x="411.2" y="265">4/4</text>
</g>
<g font-size="2.7">
<text x="363.9" y="237.4">Hayden Reinhold</text>
<text x="368.8" y="256.3">-X 2U Frame</text>
</g>
<g font-size="2.4">
<text x="307.2" y="237.2">UNLESS OTHERWISE SPECIFIED</text>
<text x="304.8" y="254.3">SURFACE ROUGHNESS:</text>
<text x="304.8" y="258.2">INTERPRET PER ASME Y14.5-2009</text>
</g>
<g font-size="2.2">
<text x="347" y="237.2">DRAWN BY</text>
<text x="347.6" y="244.7">ENG APPR.</text>
<text x="348.1" y="240.9">CHECKED</text>
<text x="347.4" y="248.4">MFG APPR.</text>
</g>
<g font-size="2.1">
<text x="391.8" y="237.4">1/3/2022</text>
<text x="304.8" y="244.7">.X ± 0.1</text>
<text x="304.9" y="241.6">DECIMAL</text>
<text x="325" y="244.7">.X ± 0.1</text>
<text x="325.4" y="241.6">ANGULAR</text>
<text x="391.8" y="241.1">1/3/2022</text>
<text x="304.8" y="247.4">.XX ± 0.01</text>
<text x="304.8" y="249.9">.XXX ± 0.005</text>
<text x="325" y="247.3">.XX ± 0.01</text>
<text x="400" y="252.1">DWG. NO.</text>
<text x="363.5" y="260.7">UNITS</text>
<text x="373.3" y="260.7">REVISION</text>
<text x="386.9" y="260.7">FORMAT</text>
<text x="399.1" y="260.7">SCALE</text>
<text x="410.4" y="260.7">PAGE</text>
<text x="310.4" y="265">DO NOT SCALE DRAWING</text>
</g>
<g font-size="2">
<text x="274.9" y="240.7">ANODIZATION</text>
<text x="274.9" y="248.4">MATERIAL</text>
<text x="274.8" y="255.2">FINISH</text>
<text x="274.8" y="262.2">WEIGHT</text>
</g>
</svg>
